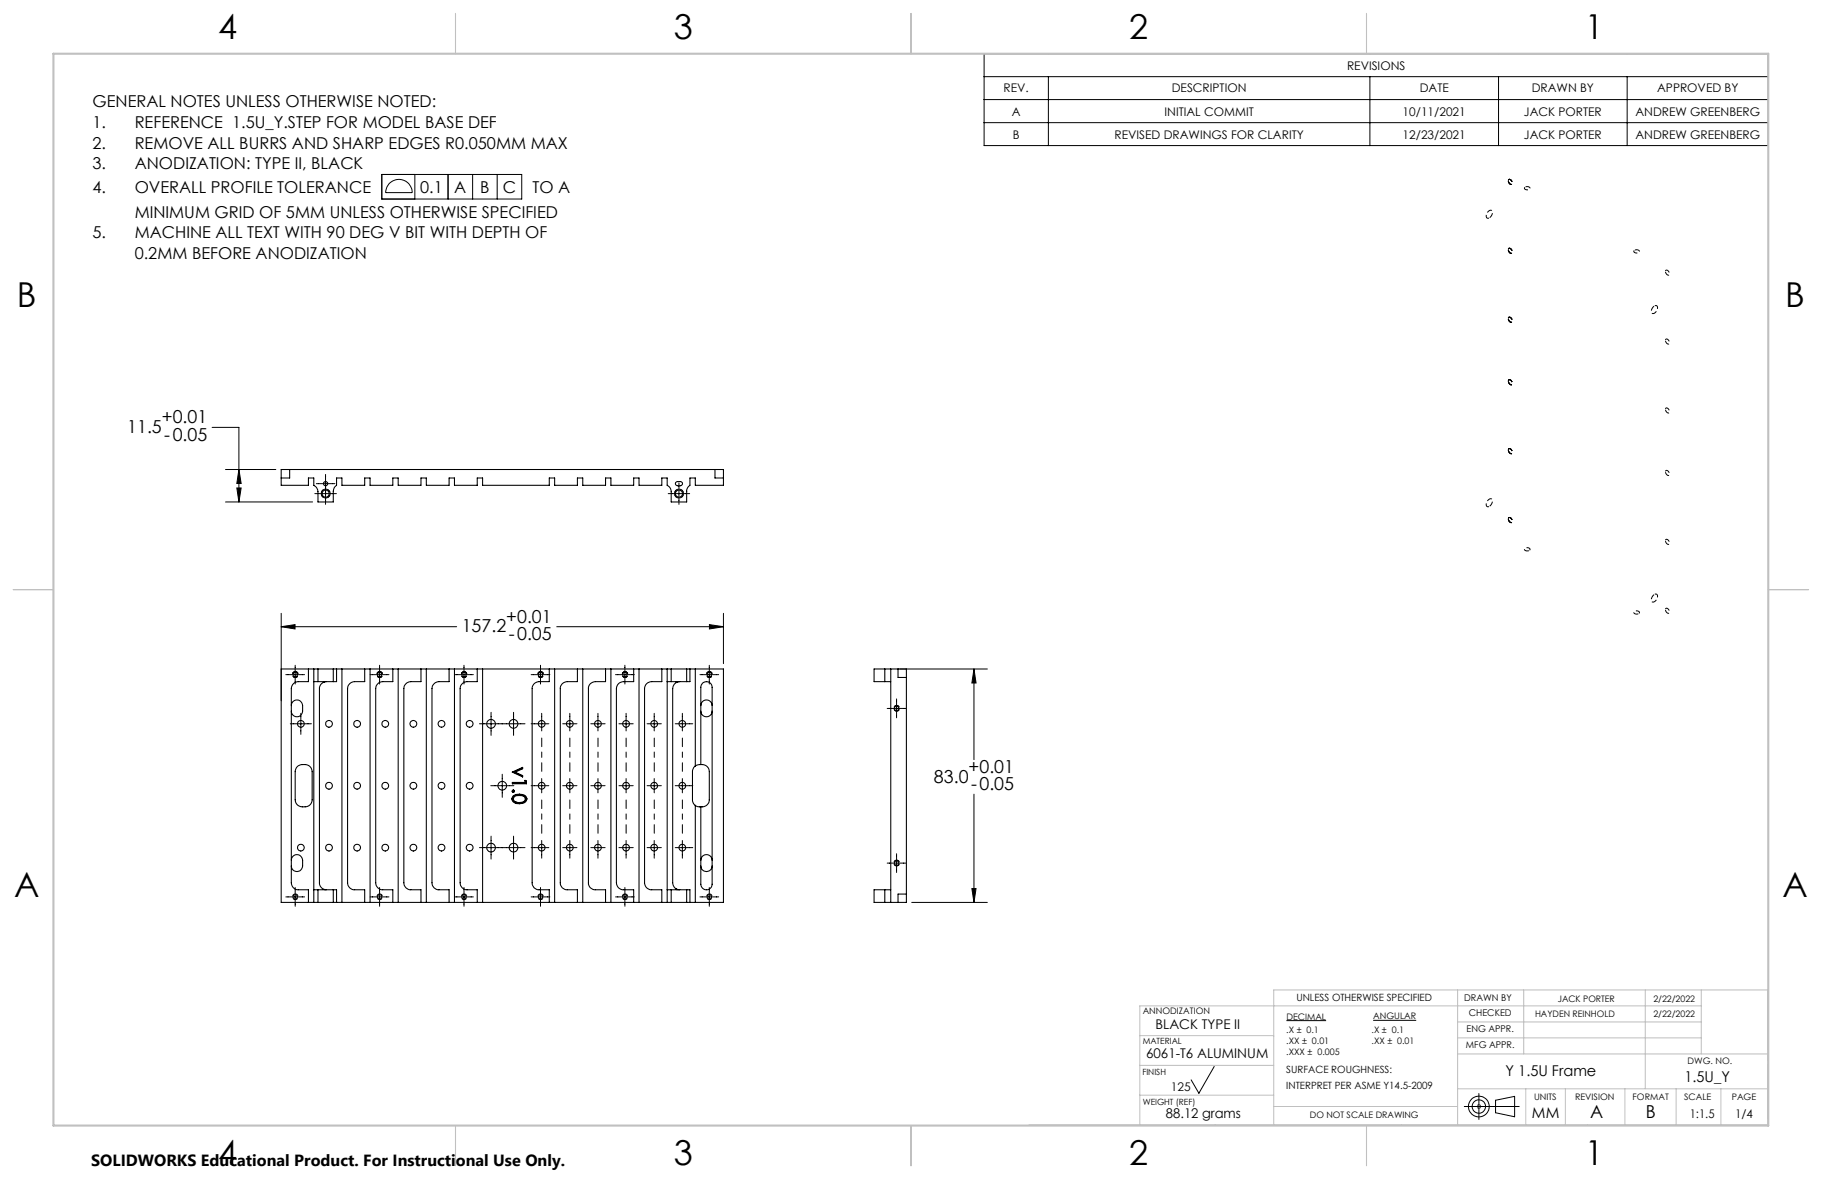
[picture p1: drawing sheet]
<svg xmlns="http://www.w3.org/2000/svg" width="432mm" height="279mm" viewBox="0 0 432 279" stroke-linecap="round" stroke-linejoin="round" font-family="sans-serif">
<g fill="none" stroke="#000" stroke-width=".24">
<path d="M233.2 12.7h185.9v21.8h-185.9zM233.2 18.2h185.9M248.5 18.2v16.3M324.7 18.2v16.3M355.1 18.2v16.3M385.6 18.2v16.3M233.2 23.6h185.9M233.2 29.1h185.9M90.5 41.3h33.1v5.9h-33.1zM92.2 43.6a3.1 3.1 0 0 1 3.4-.9 3.1 3.1 0 0 1 2.1 2.9h-6.3l.3-1.1zM98.3 41.3v5.9M106.2 41.3v5.9"/>
<path d="M112 41.3v5.9M117.8 41.3v5.9M50.3 101.3h6.3v17.7M53.4 119h20.7M53.4 111.3h12M56.1 115.6h1l-.5 3.4zM56.6 111.3l.5 3.3h-1zM74.6 117h5.1M75 114.6h4.4M77.2 112.4v7.1M158.4 117h5M160.9 114.4v5.1"/>
<path d="M66.6 148.5l3.3-.5v1zM66.6 145.3v20.8M66.6 148.5h41.6M67.7 159.9h4.5M70 157.7v4.4M87.7 159.9h4.5M90 157.7v4.4M107.7 159.9h4.5M110 157.7v4.4M125.9 159.9h4.4M128.1 157.7v4.4M131.9 148.5h39.5"/>
<path d="M145.9 159.9h4.4M148.1 157.7v4.4M165.9 159.9h4.4M168.1 157.7v4.4M168.1 148l3.3 .5-3.3 .5zM171.4 145.3v12M213.3 158.5h20.7M230.8 158.5l.5 3.4h-1zM230.8 158.5v21.5M68.8 171.5h5M71.3 169.1v4.9M113.6 171.5h10.8"/>
<path d="M116.4 168.8v5.5M121.7 168.8v5.5M125.9 171.5h4.2M128.4 169.1v4.1M133.3 171.5h3.4M135 169.1v4.1M140 171.5h3.4M141.7 169.1v4.1M146.7 171.5h3.4M148.4 169.1v4.1M153.4 171.5h3.3M155 169.1v4.1"/>
<path d="M160 171.5h4.2M161.7 169.1v4.1M210.3 167.9h4.4M212.5 165.6v4.5M116.3 186.2h5.5M116.4 198.2v5.4M119 183.5v5.4M121.7 198.2v5.4M125.9 186.2h4.2M128.4 184.5v3.4M128.4 199.2v4.2M133.3 186.2h3.4"/>
<path d="M135 184.5v3.4M135 199.2v4.2M140 186.2h3.4M141.7 184.5v3.4M141.7 199.2v4.2M146.7 186.2h3.4M148.4 184.5v3.4M148.4 199.2v4.2M153.4 186.2h3.3M155 184.5v3.4M155 199.2v4.2M160 186.2h4.2"/>
<path d="M161.7 184.5v3.4M161.7 199.2v4.2M230.8 188.2v25.7M67.7 212.5h4.5M70 210.3v4.5M87.7 212.5h4.5M90 210.3v4.5M107.7 212.5h4.5M110 210.3v4.5M113.6 200.9h10.8M125.9 200.9h4.2M125.9 212.5h4.4"/>
<path d="M128.1 210.3v4.5M133.3 200.9h3.4M140 200.9h3.4M145.9 212.5h4.4M146.7 200.9h3.4M148.1 210.3v4.5M153.4 200.9h3.3M160 200.9h4.2M165.9 212.5h4.4M168.1 210.3v4.5M210.3 204.5h4.4M212.5 202.3v4.5"/>
<path d="M216.1 213.9h17.9M230.3 210.6h1l-.5 3.3zM287.8 252.7l-3.7 6.4-1.8-3.2M304.9 241.9h9.4M325.4 241.8h10.2M350.5 259.2v6.1M347 262.2h13M350.1 261.9l.7 .7M350.8 261.9l-.7 .7M354.4 260.7l4.6-.9v4.9l-4.6-1z"/>
<circle cx="350.5" cy="262.2" r="2.45"/>
<circle cx="350.5" cy="262.2" r="1.59"/>
</g>
<g fill="none" stroke="#c0c0c0" stroke-width=".24">
<path d="M345.4 234.6v32M361.1 234.6v15.2M389.9 234.6v23.4M403.2 234.6v15.2M403.2 238.4h-133.1v28.2M270.1 245.4h31.8M270.1 252.5h31.8M270.1 259.5h31.8M345.4 249.8h73.5M345.4 258h73.5M345.4 242.2h57.8M345.4 246h57.8"/>
<path d="M361.6 258v8.6M371 258v8.6M385.1 258v8.6M397.2 258v8.6M407.8 258v8.6M243.9 266.6h175M301.9 262.2h43.5M350 262.2h1M350.1 261.9l.7 .7M350.5 261.7v1M350.8 261.9l-.7 .7M418.9 265.1v-30.5h-117v32"/>
</g>
<g fill="none" stroke="#000" stroke-width=".24" stroke-dasharray="1.3 .6" stroke-dashoffset="-.1" stroke-linecap="butt">
<path d="M353 51.6a1.15 1.15 0 0 0 .4-1.8 1.22 1.22 0 0 0-.9 1.9l.5-.1M357.5 42.8a.63 .63 0 0 0 .2 .7 .63 .63 0 0 0 .7 .1 .67 .67 0 0 0-.2-.8 .67 .67 0 0 0-.7-.1v.1M357.5 59.2a.63 .63 0 0 0 .2 .6 .63 .63 0 0 0 .7 .1 .67 .67 0 0 0-.2-.8 .67 .67 0 0 0-.7-.1v.2M361.5 44.3a.63 .63 0 0 1 .7-.1 .63 .63 0 0 1 .3 .6 .67 .67 0 0 1-.7 .2 .67 .67 0 0 1-.5-.6l.2-.1M387.4 59.3a.63 .63 0 0 1 .7-.1 .63 .63 0 0 1 .4 .5 .67 .67 0 0 1-.7 .3 .67 .67 0 0 1-.5-.6l.1-.1M357.5 75.5a.63 .63 0 0 0 .2 .7 .63 .63 0 0 0 .7 0 .67 .67 0 0 0-.2-.7 .67 .67 0 0 0-.7-.2v.2M392.1 72.5l.3-.1a.96 .96 0 0 1 .4 .9 .96 .96 0 0 1-.6 .8 .55 .55 0 0 1-.8 .1 .55 .55 0 0 1 0-.8l.7-.9M394.7 64.3a.63 .63 0 0 0 .2 .7 .63 .63 0 0 0 .7 0 .67 .67 0 0 0-.1-.7 .67 .67 0 0 0-.8-.1v.1M357.5 90.3a.63 .63 0 0 0 .2 .7 .63 .63 0 0 0 .7 0 .67 .67 0 0 0-.2-.7 .67 .67 0 0 0-.7-.2v.2M394.7 80.7a.63 .63 0 0 0 .2 .6 .63 .63 0 0 0 .7 .1 .67 .67 0 0 0-.1-.8 .67 .67 0 0 0-.8-.1v.2M394.7 97a.63 .63 0 0 0 .2 .7 .63 .63 0 0 0 .7 0 .67 .67 0 0 0-.1-.7 .67 .67 0 0 0-.8-.2v.2M353 120a1.15 1.15 0 0 0 .4-1.8 1.22 1.22 0 0 0-.9 1.9l.5-.1"/>
<path d="M357.5 106.6a.63 .63 0 0 0 .2 .7 .63 .63 0 0 0 .7 .1 .67 .67 0 0 0-.2-.8 .67 .67 0 0 0-.7-.1v.1M394.7 111.8a.63 .63 0 0 0 .2 .7 .63 .63 0 0 0 .7 0 .67 .67 0 0 0-.1-.7 .67 .67 0 0 0-.8-.2v.2M357.5 123a.63 .63 0 0 0 .2 .6 .63 .63 0 0 0 .7 .1 .67 .67 0 0 0-.2-.8 .67 .67 0 0 0-.7-.1v.2M362.4 130.5l.1-.1a.55 .55 0 0 0-.3-.6 .55 .55 0 0 0-.6 .1l-.2 .1a.55 .55 0 0 0 .2 .6 .55 .55 0 0 0 .7-.1h.1M394.7 128.1a.63 .63 0 0 0 .2 .7 .63 .63 0 0 0 .7 0 .67 .67 0 0 0-.1-.7 .67 .67 0 0 0-.8-.1v.1M388.3 145.4h.1a.55 .55 0 0 0-.2-.7 .55 .55 0 0 0-.7 .1l-.2 .1a.55 .55 0 0 0 .3 .7 .55 .55 0 0 0 .7-.1v-.1M392.1 140.9l.3-.1a.96 .96 0 0 1 .4 .9 .96 .96 0 0 1-.6 .8 .55 .55 0 0 1-.8 0 .55 .55 0 0 1 0-.8l.7-.8M394.7 144.5a.63 .63 0 0 0 .2 .6 .63 .63 0 0 0 .7 .1 .67 .67 0 0 0-.1-.8 .67 .67 0 0 0-.8-.1v.2"/>
</g>
<g fill="none" stroke="#000" stroke-width=".24" stroke-dasharray="1.3 .6" stroke-dashoffset=".4" stroke-linecap="butt">
<path d="M70 159.2a.67 .67 0 0 0-.6 1 .67 .67 0 0 0 1.1 .1 .67 .67 0 0 0-.4-1.1h-.1M90 159.2a.67 .67 0 0 0-.6 1 .67 .67 0 0 0 1.1 .1 .67 .67 0 0 0-.4-1.1h-.1M110 159.2a.67 .67 0 0 0-.6 1 .67 .67 0 0 0 1.1 .1 .67 .67 0 0 0-.4-1.1h-.1M128.1 159.2a.67 .67 0 0 0-.6 1 .67 .67 0 0 0 1.2 .1 .67 .67 0 0 0-.5-1.1h-.1M148.1 159.2a.67 .67 0 0 0-.6 1 .67 .67 0 0 0 1.2 .1 .67 .67 0 0 0-.5-1.1h-.1M168.1 159.2a.67 .67 0 0 0-.6 1 .67 .67 0 0 0 1.2 .1 .67 .67 0 0 0-.5-1.1h-.1M212.5 168.5a.67 .67 0 0 0 .6-.9 .67 .67 0 0 0-1.1-.1 .67 .67 0 0 0 .4 1h.1M212.5 167.2a.67 .67 0 0 1 .6 1 .67 .67 0 0 1-1.1 .1 .67 .67 0 0 1 .4-1.1h.1M70 211.9a.67 .67 0 0 0-.6 .9 .67 .67 0 0 0 1.1 .1 .67 .67 0 0 0-.4-1h-.1M90 211.9a.67 .67 0 0 0-.6 .9 .67 .67 0 0 0 1.1 .1 .67 .67 0 0 0-.4-1h-.1M110 211.9a.67 .67 0 0 0-.6 .9 .67 .67 0 0 0 1.1 .1 .67 .67 0 0 0-.4-1h-.1M128.1 211.9a.67 .67 0 0 0-.6 .9 .67 .67 0 0 0 1.2 .1 .67 .67 0 0 0-.5-1h-.1"/>
<path d="M148.1 211.9a.67 .67 0 0 0-.6 .9 .67 .67 0 0 0 1.2 .1 .67 .67 0 0 0-.5-1h-.1M168.1 211.9a.67 .67 0 0 0-.6 .9 .67 .67 0 0 0 1.2 .1 .67 .67 0 0 0-.5-1h-.1M212.5 205.2a.67 .67 0 0 0 .6-1 .67 .67 0 0 0-1.1-.1 .67 .67 0 0 0 .4 1.1h.1M212.5 203.9a.67 .67 0 0 1 .6 .9 .67 .67 0 0 1-1.1 .1 .67 .67 0 0 1 .4-1h.1"/>
</g>
<path d="M76.1 117a1.05 1.05 0 0 1 1.6-1 1.05 1.05 0 0 1 .1 1.8 1.05 1.05 0 0 1-1.7-.7v-.1M78.2 117a1.05 1.05 0 0 0-1.5-1 1.05 1.05 0 0 0-.1 1.8 1.05 1.05 0 0 0 1.6-.7v-.1M159.9 117a1.05 1.05 0 0 1 1.5-1 1.05 1.05 0 0 1 .1 1.8 1.05 1.05 0 0 1-1.6-.7v-.1M162 117a1.05 1.05 0 0 0-1.6-1 1.05 1.05 0 0 0-.1 1.8 1.05 1.05 0 0 0 1.7-.7v-.1" fill="none" stroke="#000" stroke-width=".24" stroke-dasharray="1.3 .6" stroke-dashoffset=".2" stroke-linecap="butt"/>
<path d="M418.9 234.6v32" fill="none" stroke="#c0c0c0" stroke-width=".24" stroke-dasharray="15.2 1.3 1.3 1.3" stroke-dashoffset="1.2"/>
<path d="M108 3.2v9.5M215.9 3.2v9.5M323.8 3.2v9.5M3.1 139.7h9.6M419.1 139.7h9.5M108 266.7v9.6M215.9 266.7v9.6M323.8 266.7v9.6" fill="none" stroke="#c0c0c0" stroke-width=".25"/>
<path d="M12.7 12.7h406.4v254h-406.4z" fill="none" stroke="#c0c0c0" stroke-width=".5"/>
<path d="M128.4 174.9v7.9M135.1 174.9v7.9M141.7 174.9v7.9M148.4 174.9v7.9M155.1 174.9v7.9M161.7 174.9v7.9M128.4 189.6v7.9M135.1 189.6v7.9M141.7 189.6v7.9M148.4 189.6v7.9M155.1 189.6v7.9M161.7 189.6v7.9" fill="none" stroke="#000" stroke-width=".24" stroke-dasharray="15.2 1.3 1.3 1.3" stroke-dashoffset="13.2"/>
<path d="M66.6 148.5l3.3-.5v1zM168.1 148l3.3 .5-3.3 .5zM230.8 158.5l.5 3.4h-1zM230.3 210.6h1l-.5 3.3zM56.1 115.6h1l-.5 3.4zM56.6 111.3l.5 3.3h-1z" fill="#000"/>
<g fill="none" stroke="#000" stroke-width=".25">
<path d="M68.7 111.3h-2.1v3.7h6.5v-1.7h1.3v1.7a1.8 1.8 0 0 1 1 1.5v2.5h3.6v-2.6a1.68 1.68 0 0 1 .8-1.4v-1.7h1.2v1.7h5.4v-1.7h1.3v1.7h5.4v-1.7h1.3v1.7h5.4v-1.7h1.2v1.7h5.4v-1.7h1.3v1.7h5.4v-1.7h1.3v1.7h15.8v-1.7h1.2v1.7h5.4v-1.7h1.3v1.7h5.4v-1.7h1.3v1.7h5.4v-1.7h1.2v1.7h5.4v-1.7h1.3v1.7a1.67 1.67 0 0 1 1 1.5v2.5h3.6v-2.6a1.68 1.68 0 0 1 .8-1.4v-1.7h1.3v1.7h6.6v-3.7h-2M68.7 111.3v2h-2.1M68.7 111.3h100.7M160.1 114.4l.3-.2 .8-.1a.5 .5 0 0 1 .5 .5 .5 .5 0 0 1-.5 .5h-.8l-.3-.3zM169.4 111.3v2h2M73.1 158.5v3h-2.4a1.69 1.69 0 0 0-1.7 1.7v46a1.63 1.63 0 0 0 1.7 1.7h2.4v3M74.4 158.5h1M74.4 158.5h-7.8v55.4h7.8M74.4 158.5v55.4M75.4 158.5h3.6M75.4 158.5v3M79 158.5h.8"/>
<path d="M79 158.5v3M79.8 158.5v3h-.8M79.8 158.5h78.3M81 158.5v55.4M86.4 158.5v3h-2.4a1.69 1.69 0 0 0-1.6 1.7v46a1.63 1.63 0 0 0 1.6 1.7h2.4v3M87.7 158.5v55.4M93.1 158.5v3h-2.4a1.69 1.69 0 0 0-1.7 1.7v46a1.63 1.63 0 0 0 1.7 1.7h2.4v3M94.4 158.5v55.4M99.8 158.5v3h-2.4a1.69 1.69 0 0 0-1.7 1.7v46a1.63 1.63 0 0 0 1.7 1.7h2.4v3M101 158.5v55.4M106.4 158.5v3h-2.4a1.69 1.69 0 0 0-1.6 1.7v46a1.63 1.63 0 0 0 1.6 1.7h2.4v3M107.7 158.5v55.4"/>
<path d="M113.1 158.5v3h-2.4a1.69 1.69 0 0 0-1.7 1.7v46a1.63 1.63 0 0 0 1.7 1.7h2.4v3M114.4 158.5v55.4M130.2 158.5v3h-2.4a1.63 1.63 0 0 0-1.7 1.7v46a1.57 1.57 0 0 0 1.7 1.7h2.4v3M131.4 158.5v55.4M136.8 158.5v3h-2.4a1.63 1.63 0 0 0-1.6 1.7v46a1.57 1.57 0 0 0 1.6 1.7h2.4v3M138.1 158.5v55.4M143.5 158.5v3h-2.4a1.63 1.63 0 0 0-1.6 1.7v46a1.57 1.57 0 0 0 1.6 1.7h2.4v3M144.8 158.5v55.4M150.2 158.5v3h-2.4a1.69 1.69 0 0 0-1.7 1.7v46a1.63 1.63 0 0 0 1.7 1.7h2.4v3M151.4 158.5v55.4M156.8 158.5v3h-2.4a1.69 1.69 0 0 0-1.6 1.7v46a1.63 1.63 0 0 0 1.6 1.7h2.4v3M158.1 158.5h1"/>
<path d="M158.1 158.5v55.4M159.1 158.5v3M159.1 158.5h3.6M162.7 158.5h.8M162.7 158.5v3M163.5 158.5v3h-.8M163.5 158.5h7.9v55.4h-7.9M164.8 158.5v23M209.7 158.5h1.4M209.7 158.5h-2.5v3h2.5M209.7 158.5v3M211.1 158.5h3.7v2"/>
<path d="M211.1 158.5v55.4M212.8 158.5v2h2M69 167.2a1.34 1.34 0 0 1 1.4-1.3 1.34 1.34 0 0 1 1.3 1.3 2.29 2.29 0 0 1-.7 2.5 1.34 1.34 0 0 1-2-1.2M74.4 161.5h1M75.4 161.5h3.6M76.9 161.6a1.64 1.64 0 0 0-1.2 1.6v46a1.64 1.64 0 0 0 1.2 1.6M76.9 161.5v.1M77.4 161.5l-.5 .1M158.1 161.5h1M159.1 161.5h3.6M160.3 161.5v.2a1.88 1.88 0 0 0-.9 1.5v46a1.74 1.74 0 0 0 .9 1.4M160.6 161.6l-.3 .1"/>
<path d="M160.6 161.5v.1M161.1 161.5l-.5 .1M166.1 168.5a1.34 1.34 0 0 0 1.3 1.4 1.34 1.34 0 0 0 1.4-1.4M166.1 167.2a1.34 1.34 0 0 1 1.3-1.3 1.34 1.34 0 0 1 1.4 1.3M209.7 161.5h1.4M214.8 160.5v51.4M70.4 181.7a2.09 2.09 0 0 1 3.6 1.2v6.6a2.04 2.04 0 0 1-2 1.7 2.04 2.04 0 0 1-2-1.7v-6.6zM121.3 189.3a1.37 1.37 0 0 0 1.8 1.2M121.3 189.3h.2M121.4 187.5l.2 .3M121.4 187.5h.2M121.4 183h.1"/>
<path d="M121.4 185.4v.3M121.4 183l2.5 1.1M121.4 185.4h3M121.4 185.7h3.3M121.4 183h.7M121.4 185.4l.2 .2M121.5 189.3h.1M121.5 189.3h.2M121.5 189.3a.91 .91 0 0 0 .7 .9M121.6 187.5v.1M121.6 185.6l-.2 .1M121.6 185.6h3"/>
<path d="M121.6 187.2l.3 .3M121.6 187.2l-.2 .3M121.6 187.4l.1 .1M121.6 187.2v.2M121.6 187.6v.2M121.6 187.4v.1M121.7 189.3l.1 .5 .4 .2M121.7 187.5h.2M121.7 187.5l-.1 .1M121.9 187.5l-.3 .3M122.1 183l1.8 .8M122.2 190.2l.9 .1"/>
<path d="M122.2 190v.2M122.2 190l.9 .2M123.1 190.2v.1M123.1 190.3h.1M123.1 188.3a1.24 1.24 0 0 0-1.6 1M123.1 188.3h.1M123.1 188.3v.2M123.1 188.5l-.7 .1a.84 .84 0 0 0-.7 .7M123.1 188.5a1.13 1.13 0 0 1 1.4 .8M123.1 188.3a1.29 1.29 0 0 1 1.6 1M123.1 190.3v.2M123.1 188.2a1.43 1.43 0 0 0-1.8 1.1"/>
<path d="M123.1 188.2v.1M123.1 188.2a1.46 1.46 0 0 1 1.7 1.1M123.7 182.1l-2 .9 2 .9M123.7 183.9l.2 .2M123.7 182.1l.2 .1M123.9 181.9v.3M123.9 183.8v.3M123.9 182.2l-1.8 .8M123.9 181.9l-2.5 1.1M123.9 183.8l-.2 .1M123.9 181.9l-.2 .2M124.4 184.9l.3 .2"/>
<path d="M124.4 184.9v.5M124.4 184.9l.2 .3M124.4 185.4l.2 .2M124.5 189.3a.86 .86 0 0 1-.7 .8l-.7 .1M124.5 189.3h.2M124.6 185.6l.1 .1M124.6 185.2v.4M124.7 189.3a1.24 1.24 0 0 1-1.6 1M124.7 189.3h.1M124.7 185.1v.6M124.7 185.1l-.1 .1M124.8 189.3a1.15 1.15 0 0 1-.9 1.1l-.8 .1"/>
<path d="M164.8 181.5l.4-.2a2.03 2.03 0 0 1 2.9 1.6v6.6a2.07 2.07 0 0 1-3 1.6l-.3-.2M164.8 181.5l-.4 .5-.3 .7v6.8a1.57 1.57 0 0 0 .7 1.4M164.8 190.9v23M166.1 181.2v-18.3a1.34 1.34 0 0 1 1.3-1.4 1.34 1.34 0 0 1 1.4 1.4v46.6a1.34 1.34 0 0 1-1.4 1.4 1.34 1.34 0 0 1-1.3-1.4v-18.3M69 203.9a1.34 1.34 0 0 1 1.4-1.4 1.34 1.34 0 0 1 1.3 1.4 2.31 2.31 0 0 1-.7 2.5 1.34 1.34 0 0 1-2-1.2M74.4 210.9h1M74.4 213.9h1M75.4 210.9v3M75.4 210.9h3.6M75.4 213.9h3.6M76.9 210.8l.5 .1M76.9 210.8v.1"/>
<path d="M79 210.9h.8v3M79 213.9h.8M79 210.9v3M79.8 213.9h78.3M158.1 210.9h1M158.1 213.9h1M159.1 210.9v3M159.1 210.9h3.6M159.1 213.9h3.6M160.3 210.6l.3 .2M160.3 210.6v.3M160.6 210.8l.5 .1"/>
<path d="M160.6 210.8v.1M162.7 210.9h.8v3M162.7 213.9h.8M162.7 210.9v3M166.1 203.9a1.34 1.34 0 0 1 1.3-1.4 1.34 1.34 0 0 1 1.4 1.4M166.1 205.2a1.34 1.34 0 0 0 1.3 1.4 1.34 1.34 0 0 0 1.4-1.4M209.7 210.9h1.4M209.7 213.9h1.4M209.7 210.9h-2.5v3h2.5M209.7 210.9v3M214.8 211.9v2h-3.7M214.8 211.9h-2v2"/>
<circle cx="77.2" cy="117" r=".85"/>
<circle cx="77.2" cy="114.6" r=".51"/>
<circle cx="160.9" cy="117" r=".84"/>
<circle cx="70" cy="159.9" r=".53"/>
<circle cx="90" cy="159.9" r=".53"/>
<circle cx="110" cy="159.9" r=".53"/>
<circle cx="128.1" cy="159.9" r=".53"/>
<circle cx="148.1" cy="159.9" r=".54"/>
<circle cx="168.1" cy="159.9" r=".54"/>
<circle cx="71.3" cy="171.5" r=".81"/>
<circle cx="78" cy="171.5" r=".81"/>
<circle cx="84.6" cy="171.5" r=".81"/>
<circle cx="91.3" cy="171.5" r=".81"/>
<circle cx="98" cy="171.5" r=".81"/>
<circle cx="104.6" cy="171.5" r=".81"/>
<circle cx="111.3" cy="171.5" r=".81"/>
<circle cx="116.4" cy="171.5" r="1.03"/>
<circle cx="121.7" cy="171.5" r="1.03"/>
<circle cx="128.4" cy="171.5" r=".81"/>
<circle cx="135" cy="171.5" r=".81"/>
<circle cx="141.7" cy="171.5" r=".81"/>
<circle cx="148.4" cy="171.5" r=".81"/>
<circle cx="155" cy="171.5" r=".8"/>
<circle cx="161.7" cy="171.5" r=".8"/>
<circle cx="212.5" cy="167.9" r=".54"/>
<circle cx="78" cy="186.2" r=".81"/>
<circle cx="84.6" cy="186.2" r=".81"/>
<circle cx="91.3" cy="186.2" r=".81"/>
<circle cx="98" cy="186.2" r=".81"/>
<circle cx="104.6" cy="186.2" r=".81"/>
<circle cx="111.3" cy="186.2" r=".81"/>
<circle cx="119" cy="186.2" r="1.04"/>
<circle cx="128.4" cy="186.2" r=".81"/>
<circle cx="135" cy="186.2" r=".81"/>
<circle cx="141.7" cy="186.2" r=".81"/>
<circle cx="148.4" cy="186.2" r=".81"/>
<circle cx="155" cy="186.2" r=".8"/>
<circle cx="161.7" cy="186.2" r=".8"/>
<circle cx="70" cy="212.5" r=".53"/>
<circle cx="71.3" cy="200.9" r=".81"/>
<circle cx="78" cy="200.9" r=".81"/>
<circle cx="84.6" cy="200.9" r=".81"/>
<circle cx="90" cy="212.5" r=".53"/>
<circle cx="91.3" cy="200.9" r=".81"/>
<circle cx="98" cy="200.9" r=".81"/>
<circle cx="104.6" cy="200.9" r=".81"/>
<circle cx="110" cy="212.5" r=".53"/>
<circle cx="111.3" cy="200.9" r=".81"/>
<circle cx="116.4" cy="200.9" r="1.02"/>
<circle cx="121.7" cy="200.9" r="1.02"/>
<circle cx="128.1" cy="212.5" r=".53"/>
<circle cx="128.4" cy="200.9" r=".81"/>
<circle cx="135" cy="200.9" r=".81"/>
<circle cx="141.7" cy="200.9" r=".81"/>
<circle cx="148.1" cy="212.5" r=".54"/>
<circle cx="148.4" cy="200.9" r=".81"/>
<circle cx="155" cy="200.9" r=".8"/>
<circle cx="161.7" cy="200.9" r=".8"/>
<circle cx="168.1" cy="212.5" r=".54"/>
<circle cx="212.5" cy="204.5" r=".54"/>
</g>
<g font-size="8.1">
<text x="51.7" y="9.3">4</text>
<text x="159.7" y="9.3">3</text>
<text x="267.6" y="9.3">2</text>
<text x="375.6" y="9.3">1</text>
<text x="4" y="72.8">B</text>
<text x="423.1" y="72.8">B</text>
<text x="3.3" y="212.5">A</text>
<text x="422.4" y="212.5">A</text>
<text x="51.7" y="276">4</text>
<text x="159.7" y="276">3</text>
<text x="267.6" y="276">2</text>
<text x="375.6" y="276">1</text>
</g>
<g font-size="4.2">
<text x="38.4" y="100.3">+0.01</text>
<text x="30.1" y="102.6">11.5</text>
<text x="38.9" y="104.4">-0.05</text>
<text x="109.4" y="149.9">157.2</text>
<text x="120" y="147.6">+0.01</text>
<text x="120.6" y="151.7">-0.05</text>
<text x="221.3" y="185.5">83.0</text>
<text x="229.6" y="183.2">+0.01</text>
<text x="230.1" y="187.3">-0.05</text>
<text x="376.9" y="265">A</text>
<text x="390.1" y="265">B</text>
</g>
<g font-size="3.9">
<text x="21.9" y="25.4">GENERAL NOTES UNLESS OTHERWISE NOTED:</text>
<text x="21.9" y="30.3">1.</text>
<text x="21.9" y="35.2">2.</text>
<text x="31.9" y="30.3">REFERENCE 1.5U_Y.STEP FOR MODEL BASE DEF</text>
<text x="31.9" y="35.2">REMOVE ALL BURRS AND SHARP EDGES R0.050MM MAX</text>
<text x="21.9" y="40.1">3.</text>
<text x="31.9" y="40.1">ANODIZATION: TYPE II, BLACK</text>
<text x="21.9" y="45.7">4.</text>
<text x="31.9" y="45.7">OVERALL PROFILE TOLERANCE</text>
<text x="99.6" y="45.7">0.1</text>
<text x="107.7" y="45.7">A</text>
<text x="113.8" y="45.7">B</text>
<text x="119.2" y="45.7">C</text>
<text x="126.2" y="45.7">TO A</text>
<text x="31.9" y="51.6">MINIMUM GRID OF 5MM UNLESS OTHERWISE SPECIFIED</text>
<text x="21.9" y="56.4">5.</text>
<text x="31.9" y="56.4">MACHINE ALL TEXT WITH 90 DEG V BIT WITH DEPTH OF</text>
<text x="31.9" y="61.3">0.2MM BEFORE ANODIZATION</text>
</g>
<text font-size="3.8" x="21.6" y="276.3">SOLIDWORKS Educational Product. For Instructional Use Only.</text>
<g font-size="3.5">
<text x="356.8" y="255">Y 1.5U Frame</text>
<text x="399.2" y="256.5">1.5U_Y</text>
<text x="363.1" y="265">MM</text>
</g>
<g font-size="3.2">
<text x="273.9" y="244">BLACK TYPE II</text>
<text x="271.6" y="250.7">6061-T6 ALUMINUM</text>
<text x="276.3" y="265">88.12 grams</text>
</g>
<g font-size="2.8">
<text x="319.2" y="16.5">REVISIONS</text>
<text x="237.8" y="21.9">REV.</text>
<text x="277.7" y="21.9">DESCRIPTION</text>
<text x="336.5" y="21.9">DATE</text>
<text x="363" y="21.9">DRAWN BY</text>
<text x="392.7" y="21.9">APPROVED BY</text>
<text x="239.8" y="27.4">A</text>
<text x="276" y="27.4">INITIAL COMMIT</text>
<text x="332.4" y="27.4">10/11/2021</text>
<text x="361.2" y="27.4">JACK PORTER</text>
<text x="387.6" y="27.4">ANDREW GREENBERG</text>
<text x="240" y="32.8">B</text>
<text x="264.1" y="32.8">REVISED DRAWINGS FOR CLARITY</text>
<text x="332.4" y="32.8">12/23/2021</text>
<text x="361.2" y="32.8">JACK PORTER</text>
<text x="387.6" y="32.8">ANDREW GREENBERG</text>
<text x="277.5" y="258.5">125</text>
<text x="400.5" y="265">1:1.5</text>
<text x="411.2" y="265">1/4</text>
</g>
<g font-size="2.4">
<text x="307.2" y="237.2">UNLESS OTHERWISE SPECIFIED</text>
<text x="304.8" y="254.3">SURFACE ROUGHNESS:</text>
<text x="304.8" y="258.2">INTERPRET PER ASME Y14.5-2009</text>
</g>
<g font-size="2.2">
<text x="347" y="237.2">DRAWN BY</text>
<text x="347.6" y="244.7">ENG APPR.</text>
<text x="348.1" y="240.9">CHECKED</text>
<text x="347.4" y="248.4">MFG APPR.</text>
</g>
<g font-size="2.1">
<text x="369.2" y="237.4">JACK PORTER</text>
<text x="391.8" y="237.4">2/22/2022</text>
<text x="270.8" y="240.4">ANNODIZATION</text>
<text x="304.8" y="244.7">.X ± 0.1</text>
<text x="304.9" y="241.6">DECIMAL</text>
<text x="325" y="244.7">.X ± 0.1</text>
<text x="325.4" y="241.6">ANGULAR</text>
<text x="363.8" y="241.1">HAYDEN REINHOLD</text>
<text x="391.8" y="241.1">2/22/2022</text>
<text x="304.8" y="247.4">.XX ± 0.01</text>
<text x="304.8" y="249.9">.XXX ± 0.005</text>
<text x="325" y="247.3">.XX ± 0.01</text>
<text x="400" y="252.1">DWG. NO.</text>
<text x="363.5" y="260.7">UNITS</text>
<text x="373.3" y="260.7">REVISION</text>
<text x="386.9" y="260.7">FORMAT</text>
<text x="399.1" y="260.7">SCALE</text>
<text x="410.4" y="260.7">PAGE</text>
<text x="310.4" y="265">DO NOT SCALE DRAWING</text>
</g>
<g font-size="2">
<text x="270.8" y="247.3">MATERIAL</text>
<text x="270.7" y="254.8">FINISH</text>
<text x="270.8" y="261.9">WEIGHT (REF)</text>
</g>
</svg>
